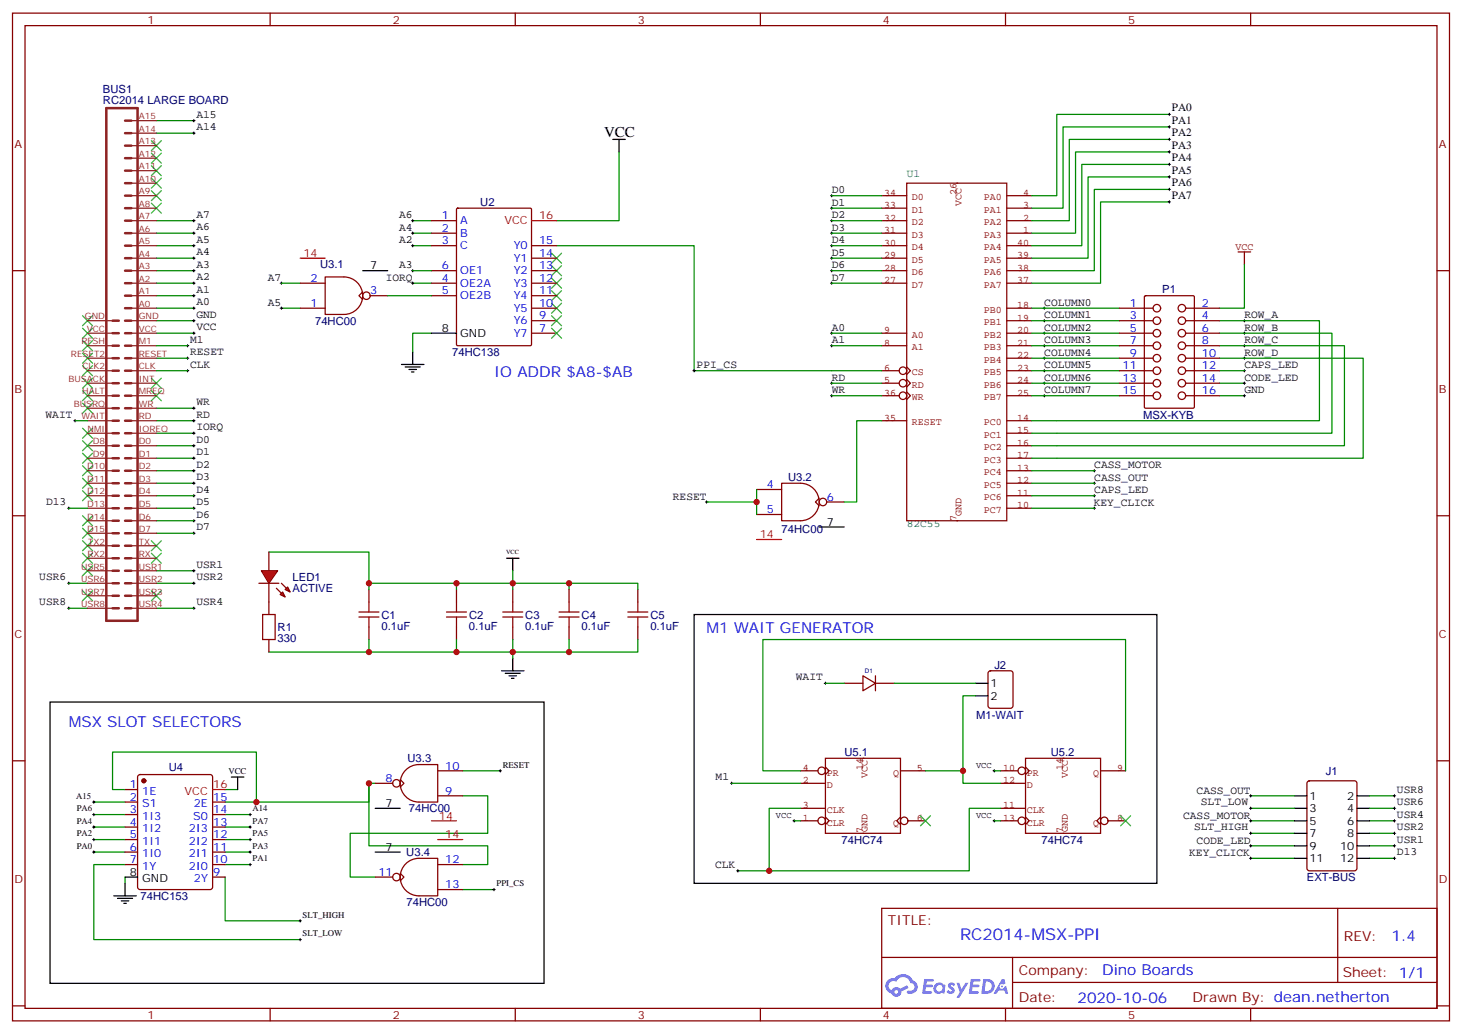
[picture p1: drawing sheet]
<svg xmlns="http://www.w3.org/2000/svg" width="412mm" height="292mm" viewBox="0 0 412 292" stroke-linecap="round" stroke-linejoin="round" font-family="sans-serif">
<g fill="none" stroke="#870000" stroke-width=".35">
<path d="M3.5 3.7h405.4v284.3h-405.4zM7.1 7.2h398.2v277.3h-398.2zM76.2 3.7v3.5M145.3 3.7v3.5M214.5 3.7v3.5M283.6 3.7v3.5M352.8 3.7v3.5M3.5 76.4h3.6M405.3 76.4h3.6M3.5 145.5h3.6M405.3 145.5h3.6M3.5 214.7h3.6"/>
<path d="M405.3 214.7h3.6M248.7 256.3h156.6v28.2h-156.6zM377.3 256.3v20.9M248.7 270.1h156.5M285.6 277.2h119.6M285.6 270.1v14.2M3.5 283.8h3.6M76.2 284.5v3.5M145.3 284.5v3.5M214.5 284.5v3.5M283.6 284.5v3.5M352.8 284.5v3.5"/>
<path d="M405.3 283.8h3.6"/>
</g>
<g fill="#5487ff">
<path d="M267.7 277.5a1.22 1.22 0 0 1 1.7 .2l-.4 .6a.47 .47 0 0 0-.3-.4 .47 .47 0 0 0-.5 .2v.1a1.23 1.23 0 0 1 .8 1.9 1.44 1.44 0 0 1-2-.2l.5-.6 .7 .5a.29 .29 0 0 0 .3-.3 .29 .29 0 0 0-.2-.3 1.04 1.04 0 0 1-.6-1.7z"/>
<path d="M260.7 276.2h2.4l.3 .2-.2 .5-1.8 .1-.1 .8h1.5l.3 .4-.3 .4h-1.6l-.2 1.1h1.7l.2 .3-.2 .3-2.6 .1z"/>
<path d="M273.8 276.2h2.4l.3 .2-.1 .5-1.8 .1-.2 .8h1.6l.3 .4-.4 .4-1.6-.1-.1 1.1 1.7 .1 .2 .3-.2 .3-2.6 .1z"/>
<path d="M282.6 276.2h.7l.3 1.3-.6 .3a.69 .69 0 0 0-1 .3 .69 .69 0 0 0 .4 .9 .69 .69 0 0 0 .9-.6l.5-.2 .6 2.2h-.8l-.2-.9h-1.8l-.5 .9h-.8z"/>
<path d="M269.8 277.3h.8l.6 1.8 1.1-1.8h.9l-2.6 4.2h-.8l.9-1.5z"/>
<path d="M277.4 276.2l-.6 4.2h1.3a2.11 2.11 0 0 0 2.5-2.1 2.11 2.11 0 0 0-2.5-2.1zM278.1 277a1.39 1.39 0 0 1 1.7 1.4 1.39 1.39 0 0 1-1.8 1.2h-.3z"/>
<path d="M263.7 277.8a1.54 1.54 0 0 0-.1 2.2 1.54 1.54 0 0 0 2.2 .1l.6 .3 .3-2.3-.2-.3h-.4a1.49 1.49 0 0 0-2.4 0zM264 278.8a.94 .94 0 0 1 1.8 0 .94 .94 0 0 1-1.8 0z"/>
<path d="M250.4 276.6a2.18 2.18 0 0 0 1.1 3.7 1.44 1.44 0 0 0 1.6 .9 1.44 1.44 0 0 0 1.2-1.4l2-1.1-.5-.7-1.9 1a1.47 1.47 0 0 0-2.4 .4 1.39 1.39 0 0 1-.7-1.9 1.39 1.39 0 0 1 2-.5 2.12 2.12 0 0 1 2.2-1.3 2.12 2.12 0 0 1 1.9 1.7 1.14 1.14 0 0 1 1.1 1.4 1.14 1.14 0 0 1-1.7 .7 .43 .43 0 0 0-.5 .4 .43 .43 0 0 0 .4 .5 1.98 1.98 0 0 0 2.5-1.2 1.98 1.98 0 0 0-1.2-2.6 3.1 3.1 0 0 0-5.3-.6l-.9 .1zM252.3 279.9a.55 .55 0 0 1 1.1 0 .55 .55 0 0 1-1.1 0z"/>
<circle cx="282.6" cy="278.3" r=".26"/>
</g>
<g fill="none" stroke="#3c3" stroke-width=".35">
<path d="M42.7 39.7l2.8 2.8M45.5 39.7l-2.8 2.8M42.7 57.3l2.8 2.8M42.7 53.8l2.8 2.8M42.7 50.3l2.8 2.8M42.7 46.7l2.8 2.9M42.7 43.2l2.8 2.8M45.5 57.3l-2.8 2.8M45.5 53.8l-2.8 2.8M45.5 50.3l-2.8 2.8M45.5 46.7l-2.8 2.9M45.5 43.2l-2.8 2.8"/>
<path d="M155.6 71.4l2.8 2.9M155.6 75l2.8 2.8M155.6 78.5l2.8 2.8M158.4 71.4l-2.8 2.9M158.4 75l-2.8 2.8M158.4 78.5l-2.8 2.8M155.6 82l2.8 2.8M155.6 85.5l2.8 2.9M158.4 82l-2.8 2.8M158.4 85.5l-2.8 2.9M42.7 110.2l2.8 2.9M42.7 106.7l2.8 2.8"/>
<path d="M45.5 110.2l-2.8 2.9M45.5 106.7l-2.8 2.8M42.7 156.1l2.8 2.8M42.7 152.6l2.8 2.8M45.5 156.1l-2.8 2.8M45.5 152.6l-2.8 2.8"/>
</g>
<g fill="none" stroke="#008700" stroke-width=".35">
<path d="M174.6 42.9v19.4h-17.6M44.1 62.3h10.6M44.1 65.8h10.6M44.1 69.3h10.6M44.1 72.8h10.6M44.1 76.4h10.6M44.1 79.9h10.6M116.4 62.3h5.3M116.4 65.8h5.3M116.4 69.3h5.3M116.4 79.9h5.3M157 69.3h38.8v35.3h38.8"/>
<path d="M44.1 83.4h10.6M44.1 87h10.6M44.1 94h10.6M44.1 90.5h10.6M121.7 94h-5.3v5.3M44.1 118.7h10.6M44.1 115.2h10.6M44.1 136.3h10.6M44.1 132.8h10.6M44.1 129.3h10.6M44.1 125.8h10.6M44.1 122.2h10.6"/>
</g>
<g fill="none" stroke="#000" stroke-width=".28">
<path d="M54.3 62.3h.7M54.3 65.8h.7M54.3 69.3h.7M54.3 72.8h.7M54.3 76.4h.7M54.3 79.9h.7M54.7 61.9v.7M54.7 65.4v.7M54.7 69v.7M54.7 72.5v.7M54.7 76v.7M54.7 79.6v.7"/>
<path d="M116.1 79.9h.7M116.4 79.6v.7M54.3 83.4h.7M54.3 87h.7M54.3 94h.7M54.3 90.5h.7M54.7 83.1v.7M54.7 86.6v.7M54.7 90.1v.7M54.7 93.7v.7M54.3 118.7h.7M54.3 115.2h.7"/>
<path d="M54.7 114.8v.7M54.7 118.4v.7M54.3 136.3h.7M54.3 132.8h.7M54.3 129.3h.7M54.3 125.8h.7M54.3 122.2h.7M54.7 121.9v.7M54.7 125.4v.7M54.7 128.9v.7M54.7 132.5v.7M54.7 136v.7"/>
</g>
<path d="M172.9 39.3h3.5M174.6 39.3v3.6M116.4 99.3v3.5M121.7 94h7.1M113.2 102.8h6.4M114.3 103.5h4.2M115.4 104.2h2.1M116.1 105h.7" fill="none" stroke="#000" stroke-width=".35"/>
<g fill="none" stroke="#870000" stroke-width=".35">
<path d="M128.8 58.9l.3-.2h20.5l.3 .2v38.3l-.2 .3h-20.6l-.3-.1zM121.7 62.3h7.1M121.7 65.8h7.1M121.7 69.3h7.1M121.7 79.9h7.1M121.7 76.4h7.1M149.9 69.3h7.1M149.9 79.9h7.1M149.9 76.4h7.1M149.9 72.8h7.1M121.7 83.4h7.1M149.9 83.4h7.1"/>
<path d="M149.9 94h7.1M149.9 90.5h7.1M149.9 87h7.1"/>
</g>
<path d="M149.9 62.3h7.1" fill="none" stroke="#f00" stroke-width=".35"/>
<g fill="none" stroke="#850000" stroke-width=".35">
<path d="M284 65.8h7M284 62.3h7M284 87h7M284 90.5h7M284 94h7M284 97.5h7M284 118.7h7M284 101.1h7M284 104.6h7M284 108.1h7M284 111.7h7M284 139.9h7"/>
<path d="M284 136.3h7M284 132.8h7M284 122.2h7M284 125.8h7M284 129.3h7M284 143.4h7"/>
</g>
<circle cx="269.9" cy="51.7" r=".18" fill="#850000"/>
<g fill="none" stroke="#850000" stroke-width=".35">
<path d="M248.7 58.7h7.1M248.7 55.2h7.1M284 58.7h7M284 55.2h7M248.7 79.9h7.1M248.7 76.4h7.1M248.7 72.8h7.1M248.7 69.3h7.1M248.7 65.8h7.1M248.7 62.3h7.1M284 79.9h7M284 76.4h7"/>
<path d="M284 72.8h7M284 69.3h7M248.7 118.7h7.1M248.7 111.7h4.9M248.7 108.1h4.9M248.7 104.6h4.9M255.8 110.6l1 1.1-1 1M255.8 107.1l1 1-1 1.1M255.8 103.5l1 1.1-1 1.1"/>
<circle cx="254.7" cy="111.7" r="1.06"/>
<circle cx="254.7" cy="108.1" r="1.06"/>
<circle cx="254.7" cy="104.6" r="1.06"/>
</g>
<circle cx="269.9" cy="146.9" r=".18" fill="#850000"/>
<path d="M255.8 51.7h28.2v95.2h-28.2zM349.2 71.1h3.6M351 71.1v3.5M248.7 97.5h7.1M248.7 94h7.1" fill="none" stroke="#850000" stroke-width=".35"/>
<g fill="none" stroke="#000" stroke-width=".28">
<path d="M234.2 55.2h.7M234.2 58.7h.7M234.6 54.9v.7M234.6 58.4v.7M79 79.9h.7M79.4 79.6v.7M116.1 76.4h.7M116.4 76v.7M234.2 62.3h.7M234.2 65.8h.7M234.2 69.3h.7M234.2 72.8h.7"/>
<path d="M234.2 76.4h.7M234.2 79.9h.7M234.6 61.9v.7M234.6 65.4v.7M234.6 69v.7M234.6 72.5v.7M234.6 76v.7M234.6 79.6v.7M79 87h.7M79.4 86.6v.7M234.2 94h.7M234.2 97.5h.7"/>
<path d="M234.6 93.7v.7M234.6 97.2v.7M294.2 94h.7M294.2 97.5h.7M294.2 87h.7M294.2 90.5h.7M294.6 86.6v.7M294.6 90.1v.7M294.6 93.7v.7M294.6 97.2v.7M350.7 94h.7M350.7 97.5h.7"/>
<path d="M350.7 90.5h.7M351 90.1v.7M351 93.7v.7M351 97.2v.7M195.4 104.6h.7M195.8 104.2v.8M234.2 108.1h.7M234.2 111.7h.7M234.6 107.8v.7M234.6 111.3v.7M294.2 108.1h.7M294.2 111.7h.7"/>
<path d="M294.2 101.1h.7M294.2 104.6h.7M294.6 100.7v.7M294.6 104.2v.8M294.6 107.8v.7M294.6 111.3v.7M350.7 101.1h.7M350.7 104.6h.7M351 100.7v.7M351 104.2v.8M54.3 139.9h.7M54.7 139.5v.7"/>
<path d="M308.3 139.9h.7M308.7 139.5v.7M54.3 143.4h.7M54.3 146.9h.7M54.3 150.5h.7M54.7 143.1v.7M54.7 146.6v.7M54.7 150.1v.7M308.3 143.4h.7M308.7 143.1v.7M54.3 161h.7M54.7 160.7v.7"/>
</g>
<g fill="none" stroke="#008500" stroke-width=".35">
<path d="M234.6 55.2h14.1M234.6 58.7h14.1M234.6 62.3h14.1M234.6 65.8h14.1M234.6 69.3h14.1M234.6 72.8h14.1M234.6 76.4h14.1M234.6 79.9h14.1M351 74.6v12.4h-7M234.6 94h14.1M234.6 97.5h14.1M294.6 94h21.1"/>
<path d="M294.6 97.5h21.1M294.6 87h21.1M294.6 90.5h21.1M234.6 104.6h14.1M234.6 108.1h14.1M234.6 111.7h14.1M294.6 104.6h21.1M294.6 108.1h21.1M294.6 111.7h21.1M294.6 101.1h21.1"/>
</g>
<g fill="none" stroke="#008700" stroke-width=".35">
<path d="M329.8 32.3h-31.7v22.9h-7.1M329.8 35.8h-29.9v22.9h-8.9M329.8 39.3h-28.2v23h-10.6M329.8 42.9h-26.4v22.9h-12.4M329.8 46.4h-24.6v22.9h-14.2M329.8 49.9h-22.9v22.9h-15.9M329.8 53.4h-21.1v23h-17.7M329.8 57h-19.4v22.9h-19.4M79.4 79.9h5.3M79.4 87h5.3M291 87h3.6M291 97.5h3.6"/>
<path d="M291 94h3.6M291 90.5h3.6M344 90.5h28.2v28.2h-74.1M344 94h31.7v28.2h-77.6M344 97.5h35.2v28.3h-81.1M291 104.6h3.6M291 111.7h3.6M291 108.1h3.6M291 101.1h3.6M344 111.7h7M344 101.1h40.5v28.2h-86.4M344 104.6h7"/>
<path d="M344 108.1h7M44.1 139.9h10.6M291 139.9h17.7M44.1 143.4h10.6M44.1 146.9h10.6M44.1 150.5h10.6M75.8 155.8h28.3v8.8h56.4v1.7M44.1 161h10.6"/>
</g>
<g fill="none" stroke="#3c3" stroke-width=".35">
<path d="M23.3 92.6l2.8 2.8M23.3 96.1l2.8 2.9M23.3 99.7l2.8 2.8M26.1 92.6l-2.8 2.8M26.1 96.1l-2.8 2.9M26.1 99.7l-2.8 2.8M155.6 92.6l2.8 2.8M158.4 92.6l-2.8 2.8M23.3 103.2l2.8 2.8M23.3 106.7l2.8 2.8M23.3 110.2l2.8 2.9M23.3 113.8l2.8 2.8"/>
<path d="M26.1 103.2l-2.8 2.8M26.1 106.7l-2.8 2.8M26.1 110.2l-2.8 2.9M26.1 113.8l-2.8 2.8M23.3 120.8l2.8 2.8M26.1 120.8l-2.8 2.8M23.3 152.6l2.8 2.8M23.3 156.1l2.8 2.8M23.3 159.6l2.8 2.9M26.1 152.6l-2.8 2.8M26.1 156.1l-2.8 2.8M26.1 159.6l-2.8 2.9"/>
<path d="M23.3 166.7l2.8 2.8M26.1 166.7l-2.8 2.8"/>
</g>
<path d="M142.9 157.5h3.5M144.6 157.5v3.5M141.5 189.3h6.3M142.5 190h4.3M143.6 190.7h2.1M144.3 191.4h.7M144.6 185.7v3.6" fill="none" stroke="#000" stroke-width=".35"/>
<g fill="#f00" stroke="#870000" stroke-width=".35">
<path d="M73.7 161h4.6l-2.5 3.6z"/>
<path d="M73 164.6h5.7z"/>
</g>
<g fill="#870000" stroke="#870000" stroke-width=".35">
<path d="M79.4 164.6l1.4 1.4z"/>
<path d="M78 166l1.4 1.4z"/>
</g>
<g fill="#f00" stroke="#870000" stroke-width=".35">
<path d="M80.4 166.3l.7-.7 .7 1.4z"/>
<path d="M79.7 167l.7 1.5-1.4-.8z"/>
</g>
<path d="M322.8 83.6l.3-.2h13.4l.4 .2v31.2l-.2 .3-13.6 .1-.3-.2zM75.8 155.8v5.2M75.8 164.6v8.8M104.1 166.3v3.6M104.1 176.9v3.5M128.8 166.3v3.6M128.8 176.9v3.5M75.8 180.4v3.6" fill="none" stroke="#870000" stroke-width=".35"/>
<path d="M74.1 173.4h3.5v7h-3.5zM101.2 174.1h5.7M101.2 172.7h5.7M104.1 169.9v2.8M104.1 174.1v2.8M125.9 174.1h5.7M125.9 172.7h5.7M128.8 169.9v2.8M128.8 174.1v2.8" fill="none" stroke="#a10000" stroke-width=".35"/>
<path d="M104.1 164.6v1.7M128.8 164.6v1.7M104.1 180.4v3.6h-28.3M104.1 184h40.5v1.7M128.8 180.4v3.6" fill="none" stroke="#008700" stroke-width=".35"/>
<g fill="#fff" stroke="#870000" stroke-width=".35">
<circle cx="326.3" cy="90.5" r="1.06"/>
<circle cx="333.4" cy="94" r="1.06"/>
<circle cx="326.3" cy="94" r="1.06"/>
<circle cx="333.4" cy="90.5" r="1.06"/>
<circle cx="326.3" cy="87" r="1.06"/>
<circle cx="333.4" cy="87" r="1.06"/>
<circle cx="326.3" cy="97.5" r="1.06"/>
<circle cx="333.4" cy="101.1" r="1.06"/>
<circle cx="326.3" cy="101.1" r="1.06"/>
<circle cx="333.4" cy="97.5" r="1.06"/>
<circle cx="326.3" cy="104.6" r="1.06"/>
<circle cx="333.4" cy="108.1" r="1.06"/>
<circle cx="326.3" cy="108.1" r="1.06"/>
<circle cx="333.4" cy="104.6" r="1.06"/>
<circle cx="333.4" cy="111.7" r="1.06"/>
<circle cx="326.3" cy="111.7" r="1.06"/>
</g>
<g fill="none" stroke="#870000" stroke-width=".35">
<path d="M84.7 79.9h7M91.7 78.1h5.3a5.3 5.3 0 0 1 5.3 5.3 5.3 5.3 0 0 1-5.3 5.3h-5.3zM84.7 87h7M102.3 82.4l-1.1 1 1.1 1.1M104.4 83.4h5M315.7 90.5h9.6M315.7 94h9.6M315.7 87h9.6M315.7 97.5h9.6M334.4 90.5h9.6M334.4 94h9.6M334.4 87h9.6"/>
<path d="M334.4 97.5h9.6M315.7 101.1h9.6M315.7 104.6h9.6M315.7 108.1h9.6M315.7 111.7h9.6M334.4 101.1h9.6M334.4 104.6h9.6M334.4 108.1h9.6M334.4 111.7h9.6M213.4 138.1h7.1M220.5 136.3h5.3a5.3 5.3 0 0 1 5.3 5.3 5.3 5.3 0 0 1-5.3 5.3h-5.3zM213.4 145.2h7.1"/>
<path d="M231.1 140.6l-1.1 1 1.1 1.1M233.2 141.6h4.9M144.6 166.3v3.6M144.6 176.9v3.5M160.5 166.3v3.6M160.5 176.9v3.5M39 218.8l.5-.3h19.8l.6 .5 .1 31.3-.5 .6-20 .1-.6-.5-.1-31.2zM112.9 220l1 1-1 1.1M114.4 217.3a5.3 5.3 0 0 1 3.8-1.6h5.3v10.6h-5.3a5.3 5.3 0 0 1-4.9-3.3 5.3 5.3 0 0 1 1.1-5.7zM123.5 217.5h7M35.3 222.8h3.5M35.3 226.3h3.5"/>
<path d="M35.3 229.8h3.5M35.3 233.4h3.5M35.3 236.9h3.5M60 226.3h3.5M60 229.8h3.5M60 233.4h3.5M60 236.9h3.5M105.8 221h5M123.5 224.5h7M368.9 220.5l.5-.2h12.7l.6 .4 .1 24.3-.5 .7h-12.9l-.7-.5v-24.2zM35.3 240.4h3.5M35.3 243.9h3.5"/>
<path d="M60 240.4h3.5M60 243.9h3.5M60 247.5h3.5M105.8 247.5h5M112.9 246.4l1 1.1-1 1M114.4 243.7a5.3 5.3 0 0 1 3.8-1.5h5.3v10.6h-5.3a5.3 5.3 0 0 1-4.9-3.3 5.3 5.3 0 0 1 1.1-5.8zM123.5 243.9h7M123.5 251h7"/>
<circle cx="103.4" cy="83.4" r="1.06"/>
<circle cx="232.1" cy="141.6" r="1.06"/>
<circle cx="111.8" cy="221" r="1.06"/>
<circle cx="111.8" cy="247.5" r="1.06"/>
</g>
<path d="M84.7 72.8h7M213.4 152.2h7.1M60 222.8h3.5M121.7 231.6h7.1M123.5 236.9h7" fill="none" stroke="#f00" stroke-width=".35"/>
<g fill="none" stroke="#000" stroke-width=".35">
<path d="M102.3 76.4h7.1M231.1 148.7h7M14.1 198.1h139.4v79.4h-139.4zM65.3 219.3h3.5M67 219.3v3.5M105.8 228.1h7.1M365.1 228.1h3.6M365.1 224.5h3.6M365.1 231.6h3.6M365.1 235.1h3.6M365.1 238.7h3.6M382.8 228.1h3.5"/>
<path d="M382.8 224.5h3.5M382.8 231.6h3.5M382.8 235.1h3.5M382.8 238.7h3.5M32.1 252.8h6.4M33.2 253.5h4.2M34.2 254.2h2.1M34.9 254.9h.7M35.3 249.2v3.6M35.3 247.5h3.5M105.8 240.4h7.1M365.1 242.2h3.6"/>
<path d="M382.8 242.2h3.5"/>
</g>
<g fill="none" stroke="#008700" stroke-width=".35">
<path d="M44.1 37.6h10.6M44.1 34h10.6M116.4 76.4h5.3M109.4 83.4h12.3M44.1 101.1h8.8M248.7 118.7h-7v22.9h-3.6M291 118.7h7.1M213.4 138.1v7.1M291 122.2h7.1M291 125.8h7.1M291 129.3h7.1M291 132.8h17.7"/>
<path d="M291 136.3h17.7M19.4 143.4h5.3M199.3 141.6h14.1M291 143.4h17.7M19.4 164.6h5.3M19.4 171.6h5.3M44.1 164.6h10.6M44.1 171.6h10.6M144.6 180.4v3.6h15.9v-3.6M130.5 217.5h10.6M26.5 229.8h8.8M26.5 226.3h8.8"/>
<path d="M26.5 236.9h8.8M26.5 233.4h8.8M35.3 222.8h-3.6v-10.6h40.6v14.1h-8.8M63.5 229.8h7.1M63.5 236.9h7.1M63.5 233.4h7.1M63.5 222.8h3.5M104.1 221v5.3h-31.8M105.8 221h-1.7v17.7h33.5v5.2h-7.1M130.5 224.5h7.1v10.6h-38.8v12.4h7M352.8 231.6h12.3M352.8 235.1h12.3"/>
<path d="M352.8 238.7h12.3M352.8 224.5h12.3M352.8 228.1h12.3M386.3 231.6h7M386.3 235.1h7M386.3 238.7h7M386.3 224.5h7M386.3 228.1h7M26.5 240.4h8.8M35.3 243.9h-8.8v21.2h58.2M35.3 247.5v1.7M63.5 247.5v12.3h21.2"/>
<path d="M63.5 243.9h7.1M63.5 240.4h7.1M130.5 251h8.8M352.8 242.2h12.3M386.3 242.2h7"/>
</g>
<g fill="none" stroke="#3c3" stroke-width=".35">
<path d="M23.3 89.1l2.8 2.8M26.1 89.1l-2.8 2.8M155.6 89.1l2.8 2.8M158.4 89.1l-2.8 2.8M23.3 127.9l2.8 2.8M23.3 131.4l2.8 2.8M23.3 134.9l2.8 2.9M23.3 138.5l2.8 2.8M23.3 124.4l2.8 2.8M26.1 127.9l-2.8 2.8M26.1 131.4l-2.8 2.8M26.1 134.9l-2.8 2.9"/>
<path d="M26.1 138.5l-2.8 2.8M26.1 124.4l-2.8 2.8M23.3 145.5l2.8 2.8M23.3 149l2.8 2.9M26.1 145.5l-2.8 2.8M26.1 149l-2.8 2.9M42.7 166.7l2.8 2.8M45.5 166.7l-2.8 2.8"/>
</g>
<g fill="none" stroke="#000" stroke-width=".28">
<path d="M54.3 37.6h.7M54.3 34h.7M54.7 33.7v.7M54.7 37.2v.7M329.5 32.3h.7M329.5 35.8h.7M329.5 39.3h.7M329.8 31.9v.7M329.8 35.5v.7M329.8 39v.7M329.5 42.9h.7M329.5 46.4h.7"/>
<path d="M329.5 49.9h.7M329.5 53.4h.7M329.5 57h.7M329.8 42.5v.7M329.8 46v.7M329.8 49.6v.7M329.8 53.1v.7M329.8 56.6v.7M116.1 62.3h.7M116.1 65.8h.7M116.1 69.3h.7M116.4 61.9v.7"/>
<path d="M116.4 65.4v.7M116.4 69v.7M52.6 101.1h.7M52.9 100.7v.7M350.7 108.1h.7M350.7 111.7h.7M351 107.8v.7M351 111.3v.7M308.3 132.8h.7M308.3 136.3h.7M308.7 132.5v.7M308.7 136v.7"/>
<path d="M19 143.4h.8M19.4 143.1v.7M199 141.6h.7M199.3 141.3v.7M19 164.6h.8M19 171.6h.8M19.4 164.2v.7M19.4 171.3v.7M54.3 164.6h.7M54.3 171.6h.7M54.7 164.2v.7M54.7 171.3v.7"/>
<path d="M140.8 217.5h.7M141.1 217.1v.7M26.1 226.3h.7M26.1 229.8h.7M26.1 233.4h.7M26.1 236.9h.7M26.5 226v.7M26.5 229.5v.7M26.5 233v.7M26.5 236.5v.7M70.2 229.8h.7M70.2 233.4h.7"/>
<path d="M70.2 236.9h.7M70.6 229.5v.7M70.6 233v.7M70.6 236.5v.7M352.4 224.5h.7M352.4 228.1h.7M352.4 231.6h.7M352.4 235.1h.7M352.4 238.7h.7M352.8 224.2v.7M352.8 227.7v.7M352.8 231.2v.8"/>
<path d="M352.8 234.8v.7M352.8 238.3v.7M393 224.5h.7M393 228.1h.7M393 231.6h.7M393 235.1h.7M393 238.7h.7M393.3 224.2v.7M393.3 227.7v.7M393.3 231.2v.8M393.3 234.8v.7M393.3 238.3v.7"/>
<path d="M26.1 240.4h.7M26.5 240.1v.7M70.2 240.4h.7M70.2 243.9h.7M70.6 240.1v.7M70.6 243.6v.7M84.3 259.8h.7M84.7 259.5v.7M139 251h.7M139.3 250.6v.8M352.4 242.2h.7M352.8 241.8v.7"/>
<path d="M393 242.2h.7M393.3 241.8v.7M84.3 265.1h.7M84.7 264.8v.7"/>
</g>
<path d="M141.8 174.1h5.7M141.8 172.7h5.7M144.6 169.9v2.8M144.6 174.1v2.8M157.7 174.1h5.6M157.7 172.7h5.6M160.5 169.9v2.8M160.5 174.1v2.8" fill="none" stroke="#a10000" stroke-width=".35"/>
<circle cx="40.6" cy="220.3" r=".53" fill="#870000" stroke="#870000" stroke-width=".35"/>
<g fill="none" stroke="#8c2424" stroke-width=".71">
<path d="M30 30.5h8.8v144.7h-8.8zM35.3 37.6h1.7M35.3 34h1.7M35.3 41.1h1.7M35.3 48.2h1.7M35.3 44.6h1.7M35.3 51.7h1.7M35.3 55.2h1.7M35.3 58.7h1.7M35.3 62.3h1.7M35.3 65.8h1.7M35.3 76.4h1.7"/>
<path d="M35.3 72.8h1.7M35.3 69.3h1.7M35.3 79.9h1.7M31.7 90.5h1.8M31.7 94h1.8M31.7 97.5h1.8M35.3 83.4h1.7M35.3 87h1.7M35.3 90.5h1.7M35.3 94h1.7M35.3 97.5h1.7M31.7 101.1h1.8"/>
<path d="M31.7 111.7h1.8M31.7 108.1h1.8M31.7 104.6h1.8M31.7 118.7h1.8M31.7 115.2h1.8M35.3 101.1h1.7M35.3 111.7h1.7M35.3 108.1h1.7M35.3 104.6h1.7M35.3 118.7h1.7M35.3 115.2h1.7M31.7 122.2h1.8"/>
<path d="M31.7 125.8h1.8M31.7 129.3h1.8M31.7 132.8h1.8M31.7 136.3h1.8M31.7 139.9h1.8M35.3 122.2h1.7M35.3 125.8h1.7M35.3 129.3h1.7M35.3 132.8h1.7M35.3 136.3h1.7M35.3 139.9h1.7M31.7 146.9h1.8"/>
<path d="M31.7 143.4h1.8M31.7 154h1.8M31.7 150.5h1.8M31.7 157.5h1.8M35.3 146.9h1.7M35.3 143.4h1.7M35.3 154h1.7M35.3 150.5h1.7M35.3 157.5h1.7M31.7 161h1.8M31.7 164.6h1.8M31.7 168.1h1.8"/>
<path d="M31.7 171.6h1.8M35.3 161h1.7M35.3 164.6h1.7M35.3 168.1h1.7M35.3 171.6h1.7"/>
</g>
<g fill="none" stroke="#8c2424" stroke-width=".35">
<path d="M37 34h7.1M37 37.6h7.1M37 41.1h7.1M37 44.6h7.1M37 48.2h7.1M37 51.7h7.1M37 55.2h7.1M37 58.7h7.1M37 62.3h7.1M37 65.8h7.1M37 69.3h7.1M37 72.8h7.1"/>
<path d="M37 76.4h7.1M37 79.9h7.1M24.7 90.5h7M24.7 94h7M24.7 97.5h7M37 83.4h7.1M37 87h7.1M37 90.5h7.1M37 94h7.1M37 97.5h7.1M24.7 101.1h7M24.7 104.6h7"/>
<path d="M24.7 108.1h7M24.7 111.7h7M24.7 115.2h7M24.7 118.7h7M37 101.1h7.1M37 104.6h7.1M37 108.1h7.1M37 111.7h7.1M37 115.2h7.1M37 118.7h7.1M24.7 122.2h7M24.7 125.8h7"/>
<path d="M24.7 129.3h7M24.7 132.8h7M24.7 136.3h7M24.7 139.9h7M37 122.2h7.1M37 125.8h7.1M37 129.3h7.1M37 132.8h7.1M37 136.3h7.1M37 139.9h7.1M24.7 143.4h7M24.7 146.9h7"/>
<path d="M24.7 150.5h7M24.7 154h7M24.7 157.5h7M37 143.4h7.1M37 146.9h7.1M37 150.5h7.1M37 154h7.1M37 157.5h7.1M24.7 161h7M24.7 164.6h7M24.7 168.1h7M24.7 171.6h7"/>
<path d="M37 161h7.1M37 164.6h7.1M37 168.1h7.1M37 171.6h7.1"/>
</g>
<circle cx="243.4" cy="235.1" r=".18" fill="#850000"/>
<g fill="none" stroke="#850000" stroke-width=".35">
<path d="M225.8 217.5h4.9M232.8 214h21.2v21.1h-21.2zM232.8 216.4l1.1 1.1-1.1 1M254 217.5h7.1M225.8 231.6h4.9M225.8 221h7M225.8 228.1h7M232.8 230.5l1.1 1.1-1.1 1.1M254 230.5l-1.1 1.1 1.1 1.1M256.1 231.6h5"/>
<circle cx="231.8" cy="217.5" r="1.06"/>
<circle cx="231.8" cy="231.6" r="1.06"/>
<circle cx="255.1" cy="231.6" r="1.06"/>
</g>
<g fill="#850000">
<circle cx="243.4" cy="214" r=".18"/>
<circle cx="299.9" cy="235.1" r=".18"/>
</g>
<g fill="none" stroke="#850000" stroke-width=".35">
<path d="M282.2 217.5h5M289.3 214h21.1v21.1h-21.1zM289.3 216.4l1 1.1-1 1M310.4 217.5h7.1M282.2 228.1h7.1M282.2 221h7.1M282.2 231.6h5M289.3 230.5l1 1.1-1 1.1M310.4 230.5l-1 1.1 1 1.1M312.6 231.6h4.9"/>
<circle cx="288.2" cy="217.5" r="1.06"/>
<circle cx="288.2" cy="231.6" r="1.06"/>
<circle cx="311.5" cy="231.6" r="1.06"/>
</g>
<circle cx="299.9" cy="214" r=".18" fill="#850000"/>
<g fill="none" stroke="#008700" stroke-width=".35">
<path d="M44.1 97.5h8.8M21.2 118.7h3.5M44.1 104.6h8.8M144.6 161v5.3M160.5 164.6h19.4v1.7M179.9 180.4v3.6h-19.4M232.8 192.8h5.3M252.2 192.8h23M275.2 196.3h-3.6v21.2M225.8 217.5h-10.6v-37.1h102.3v37.1M261.1 217.5h10.5v3.5h10.6M280.5 217.5h1.7"/>
<path d="M206.4 221h19.4M224 231.6h1.8M225.8 228.1h-8.8v17.6h56.4v-17.6h8.8M280.5 231.6h1.7M208.1 245.7h8.9"/>
</g>
<g fill="none" stroke="#000" stroke-width=".28">
<path d="M52.6 97.5h.7M52.9 97.2v.7M20.8 118.7h.7M21.2 118.4v.7M52.6 104.6h.7M52.9 104.2v.8M232.5 192.8h.7M232.8 192.4v.7M280.1 217.5h.7M280.5 217.1v.7M206 221h.7M206.4 220.7v.7"/>
<path d="M223.7 231.6h.7M224 231.2v.8M280.1 231.6h.7M280.5 231.2v.8M207.8 245.7h.7M208.1 245.4v.7"/>
</g>
<path d="M179.9 166.3v3.6M179.9 176.9v3.5M238.1 192.8h5.3M243.4 190.7l3.5 2.1-3.5 2.1zM246.9 192.8h5.3M246.9 190.7v4.2M278.9 189.5l.5-.2h5.6l.7 .4 .1 9.4-.5 .7h-5.9l-.7-.4v-9.4z" fill="none" stroke="#870000" stroke-width=".35"/>
<path d="M259.6 230.2l2.9 2.8M262.5 230.2l-2.9 2.8M316.1 230.2l2.8 2.8M318.9 230.2l-2.8 2.8" fill="none" stroke="#3c3" stroke-width=".35"/>
<path d="M195.8 173.4h130.5v75.8h-130.5zM275.2 192.8h3.5M275.2 196.3h3.5" fill="none" stroke="#000" stroke-width=".35"/>
<path d="M177.1 174.1h5.6M177.1 172.7h5.6M179.9 169.9v2.8M179.9 174.1v2.8" fill="none" stroke="#a10000" stroke-width=".35"/>
<g fill="#c00">
<circle cx="104.1" cy="184" r=".88"/>
<circle cx="128.8" cy="184" r=".88"/>
<circle cx="128.8" cy="164.6" r=".88"/>
<circle cx="104.1" cy="164.6" r=".88"/>
<circle cx="213.4" cy="141.6" r=".88"/>
<circle cx="144.6" cy="184" r=".88"/>
<circle cx="72.3" cy="226.3" r=".88"/>
<circle cx="104.1" cy="221" r=".88"/>
<circle cx="217" cy="245.7" r=".88"/>
<circle cx="271.6" cy="217.5" r=".88"/>
<circle cx="160.5" cy="164.6" r=".88"/>
<circle cx="160.5" cy="184" r=".88"/>
<circle cx="144.6" cy="164.6" r=".88"/>
</g>
<text font-size="4.6" fill="#00f" x="270.8" y="265.3">RC2014-MSX-PPI</text>
<text font-size="4.2" x="170.4" y="38.6">VCC</text>
<g font-size="4.2" fill="#00f">
<text x="139.3" y="106.4">IO ADDR $A8-$AB</text>
<text x="199.3" y="178.7">M1 WAIT GENERATOR</text>
<text x="19.4" y="205.1">MSX SLOT SELECTORS</text>
<text x="392.5" y="265.6">1.4</text>
<text x="310.9" y="275.1">Dino Boards</text>
<text x="304" y="282.9">2020-10-06</text>
</g>
<g font-size="3.9" fill="#800">
<text x="250.5" y="260.9">TITLE:</text>
<text x="379.1" y="265.6">REV:</text>
<text x="287.4" y="275.1">Company:</text>
<text x="378.7" y="275.7">Sheet: 1/1</text>
<text x="287.4" y="282.8">Date:</text>
<text x="336.4" y="282.8">Drawn By: dean.netherton</text>
</g>
<g font-size="3.2" fill="#800">
<text x="41.6" y="6.7">1</text>
<text x="110.8" y="6.7">2</text>
<text x="179.9" y="6.7">3</text>
<text x="249.1" y="6.7">4</text>
<text x="318.2" y="6.7">5</text>
<text x="4.1" y="41.8">A</text>
<text x="405.9" y="41.8">A</text>
<text x="4.1" y="110.9">B</text>
<text x="405.9" y="110.9">B</text>
<text x="4.1" y="180.1">C</text>
<text x="405.9" y="180.1">C</text>
<text x="4.1" y="249.2">D</text>
<text x="405.9" y="249.2">D</text>
<text x="41.6" y="287.5">1</text>
<text x="110.8" y="287.5">2</text>
<text x="179.9" y="287.5">3</text>
<text x="249.1" y="287.5">4</text>
<text x="318.2" y="287.5">5</text>
</g>
<g font-size="3.2" fill="#000080">
<text x="29" y="29.5">RC2014 LARGE BOARD</text>
<text x="29" y="26.3">BUS1</text>
<text x="135.5" y="58.2">U2</text>
<text x="90.3" y="75.7">U3.1</text>
<text x="327.8" y="82.8">P1</text>
<text x="88.9" y="91.6">74HC00</text>
<text x="127.6" y="100.4">74HC138</text>
<text x="322.4" y="118.1">MSX-KYB</text>
<text x="222.3" y="135.8">U3.2</text>
<text x="220.5" y="150.5">74HC00</text>
<text x="82.5" y="167.1">ACTIVE</text>
<text x="82.5" y="164">LED1</text>
<text x="78.3" y="178.1">R1</text>
<text x="107.6" y="177.7">0.1uF</text>
<text x="107.6" y="174.6">C1</text>
<text x="132.3" y="177.7">0.1uF</text>
<text x="132.3" y="174.6">C2</text>
<text x="148.2" y="177.7">0.1uF</text>
<text x="148.2" y="174.6">C3</text>
<text x="164" y="177.7">0.1uF</text>
<text x="164" y="174.6">C4</text>
<text x="183.4" y="177.7">0.1uF</text>
<text x="183.4" y="174.6">C5</text>
<text x="78.3" y="181.2">330</text>
<text x="280.5" y="188.6">J2</text>
<text x="275.3" y="202.7">M1-WAIT</text>
<text x="115" y="215.1">U3.3</text>
<text x="238.2" y="213.3">U5.1</text>
<text x="296.4" y="213.3">U5.2</text>
<text x="47.6" y="217.5">U4</text>
<text x="374" y="218.7">J1</text>
<text x="115.3" y="229.2">74HC00</text>
<text x="237.4" y="238">74HC74</text>
<text x="293.8" y="238">74HC74</text>
<text x="114.6" y="241.6">U3.4</text>
<text x="368.7" y="248.7">EXT-BUS</text>
<text x="39.7" y="253.9">74HC153</text>
<text x="114.7" y="255.7">74HC00</text>
</g>
<g font-size="3.2">
<text x="55.4" y="33.2">A15</text>
<text x="330.6" y="31.4">PA0</text>
<text x="330.6" y="34.9">PA1</text>
<text x="55.4" y="36.7">A14</text>
<text x="330.6" y="38.5">PA2</text>
<text x="330.6" y="42">PA3</text>
<text x="330.6" y="45.5">PA4</text>
<text x="330.6" y="49">PA5</text>
<text x="330.6" y="52.6">PA6</text>
<text x="234.6" y="54.6">D0</text>
<text x="234.6" y="58.1">D1</text>
<text x="330.6" y="56.1">PA7</text>
<text x="55.4" y="61.4">A7</text>
<text x="55.4" y="64.9">A6</text>
<text x="112.6" y="61.6">A6</text>
<text x="112.6" y="65.2">A4</text>
<text x="234.6" y="61.6">D2</text>
<text x="234.6" y="65.2">D3</text>
<text x="55.4" y="68.4">A5</text>
<text x="55.4" y="72">A4</text>
<text x="112.6" y="68.7">A2</text>
<text x="234.6" y="68.7">D4</text>
<text x="55.4" y="75.5">A3</text>
<text x="104.4" y="76">7</text>
<text x="112.6" y="75.7">A3</text>
<text x="234.6" y="72.2">D5</text>
<text x="234.6" y="75.7">D6</text>
<text x="55.4" y="79">A2</text>
<text x="55.4" y="82.6">A1</text>
<text x="75.6" y="79.3">A7</text>
<text x="108.8" y="79.3">IORQ</text>
<text x="234.6" y="79.3">D7</text>
<text x="55.4" y="86.1">A0</text>
<text x="55.4" y="89.6">GND</text>
<text x="75.6" y="86.3">A5</text>
<text x="294.6" y="86.3">COLUMN0</text>
<text x="294.6" y="89.9">COLUMN1</text>
<text x="351" y="89.9">ROW_A</text>
<text x="55.4" y="93.1">VCC</text>
<text x="124.6" y="93.7">8</text>
<text x="129.8" y="95.1">GND</text>
<text x="234.6" y="93.4">A0</text>
<text x="294.6" y="93.4">COLUMN2</text>
<text x="351" y="93.4">ROW_B</text>
<text x="53.6" y="100.2">RESET</text>
<text x="53.6" y="96.7">M1</text>
<text x="234.6" y="96.9">A1</text>
<text x="294.6" y="96.9">COLUMN3</text>
<text x="294.6" y="100.4">COLUMN4</text>
<text x="351" y="96.9">ROW_C</text>
<text x="351" y="100.4">ROW_D</text>
<text x="53.6" y="103.7">CLK</text>
<text x="196.5" y="103.7">PPI_CS</text>
<text x="234.6" y="107.5">RD</text>
<text x="294.6" y="104">COLUMN5</text>
<text x="294.6" y="107.5">COLUMN6</text>
<text x="351" y="104">CAPS_LED</text>
<text x="351" y="107.5">CODE_LED</text>
<text x="234.6" y="111">WR</text>
<text x="294.6" y="111">COLUMN7</text>
<text x="351" y="111">GND</text>
<text x="12.8" y="117.8">WAIT</text>
<text x="55.4" y="117.8">RD</text>
<text x="55.4" y="114.3">WR</text>
<text x="55.4" y="124.9">D0</text>
<text x="55.4" y="121.4">IORQ</text>
<text x="55.4" y="131.9">D2</text>
<text x="55.4" y="128.4">D1</text>
<text x="55.4" y="135.5">D3</text>
<text x="308.7" y="132.2">CASS_MOTOR</text>
<text x="308.7" y="135.7">CASS_OUT</text>
<text x="13" y="142.5">D13</text>
<text x="55.4" y="139">D4</text>
<text x="55.4" y="142.5">D5</text>
<text x="189.8" y="141">RESET</text>
<text x="308.5" y="142.8">KEY_CLICK</text>
<text x="308.7" y="139.2">CAPS_LED</text>
<text x="55.4" y="146">D6</text>
<text x="55.4" y="149.6">D7</text>
<text x="233.2" y="148.3">7</text>
<text x="55.4" y="160.2">USR1</text>
<text x="11.1" y="163.7">USR6</text>
<text x="55.4" y="163.7">USR2</text>
<text x="11.1" y="170.7">USR8</text>
<text x="55.4" y="170.7">USR4</text>
<text x="224.5" y="191.9">WAIT</text>
<text x="279.4" y="193.9">1</text>
<text x="279.4" y="197.4">2</text>
<text x="201.9" y="220.1">M1</text>
<text x="108.8" y="227.7">7</text>
<text x="337.5" y="223.9">CASS_OUT</text>
<text x="338.7" y="227.2">SLT_LOW</text>
<text x="369.4" y="225.6">1</text>
<text x="380" y="225.6">2</text>
<text x="394.1" y="223.7">USR8</text>
<text x="394.1" y="227.2">USR6</text>
<text x="333.7" y="231">CASS_MOTOR</text>
<text x="369.4" y="229.1">3</text>
<text x="369.4" y="232.7">5</text>
<text x="380" y="229.1">4</text>
<text x="380" y="232.7">6</text>
<text x="394.1" y="230.7">USR4</text>
<text x="336.8" y="234.2">SLT_HIGH</text>
<text x="337.5" y="238">CODE_LED</text>
<text x="369.4" y="236.2">7</text>
<text x="369.4" y="239.7">9</text>
<text x="378" y="239.7">10</text>
<text x="380" y="236.2">8</text>
<text x="394.1" y="234.2">USR2</text>
<text x="394.1" y="237.8">USR1</text>
<text x="108.8" y="240.1">7</text>
<text x="201.7" y="244.8">CLK</text>
<text x="335.5" y="241.5">KEY_CLICK</text>
<text x="369.4" y="243.2">11</text>
<text x="378" y="243.2">12</text>
<text x="394.1" y="241.3">D13</text>
<text x="36.6" y="247.1">8</text>
<text x="40.1" y="248.9">GND</text>
</g>
<g font-size="3.2" fill="#008484">
<text x="255.8" y="49.9">U1</text>
<text x="255.8" y="148.7">82C55</text>
</g>
<g font-size="3.2" fill="#00f">
<text x="124.6" y="61.9">1</text>
<text x="124.6" y="65.4">2</text>
<text x="129.8" y="63.3">A</text>
<text x="124.6" y="69">3</text>
<text x="129.8" y="66.9">B</text>
<text x="129.8" y="70.4">C</text>
<text x="144.9" y="70.4">Y0</text>
<text x="152" y="69">15</text>
<text x="124.6" y="76">6</text>
<text x="129.8" y="77.4">OE1</text>
<text x="144.9" y="77.4">Y2</text>
<text x="144.9" y="73.9">Y1</text>
<text x="152" y="76">13</text>
<text x="152" y="72.5">14</text>
<text x="87.6" y="79.6">2</text>
<text x="104.4" y="83.1">3</text>
<text x="124.6" y="79.6">4</text>
<text x="124.6" y="83.1">5</text>
<text x="129.8" y="81">OE2A</text>
<text x="144.9" y="81">Y3</text>
<text x="152" y="83.1">11</text>
<text x="152" y="79.6">12</text>
<text x="87.6" y="86.6">1</text>
<text x="129.8" y="84.5">OE2B</text>
<text x="144.9" y="88">Y5</text>
<text x="144.9" y="84.5">Y4</text>
<text x="152" y="86.6">10</text>
<text x="318.7" y="86.6">1</text>
<text x="339" y="86.6">2</text>
<text x="144.9" y="95.1">Y7</text>
<text x="144.9" y="91.5">Y6</text>
<text x="152" y="93.7">7</text>
<text x="152" y="90.1">9</text>
<text x="318.7" y="90.1">3</text>
<text x="318.7" y="93.7">5</text>
<text x="339" y="93.7">6</text>
<text x="339" y="90.1">4</text>
<text x="318.7" y="97.2">7</text>
<text x="318.7" y="100.7">9</text>
<text x="339" y="100.7">10</text>
<text x="339" y="97.2">8</text>
<text x="316.6" y="104.2">11</text>
<text x="316.6" y="107.8">13</text>
<text x="339" y="107.8">14</text>
<text x="339" y="104.2">12</text>
<text x="316.6" y="111.3">15</text>
<text x="339" y="111.3">16</text>
<text x="216.4" y="137.8">4</text>
<text x="233.2" y="141.3">6</text>
<text x="216.4" y="144.8">5</text>
<text x="108.8" y="220.7">8</text>
<text x="125.6" y="217.1">10</text>
<text x="36.6" y="222.4">1</text>
<text x="36.6" y="226">2</text>
<text x="40.1" y="224.2">1E</text>
<text x="40.1" y="227.7">S1</text>
<text x="54.6" y="227.7">2E</text>
<text x="60.1" y="226">15</text>
<text x="125.6" y="224.2">9</text>
<text x="36.6" y="229.5">3</text>
<text x="36.6" y="233">4</text>
<text x="40.1" y="231.2">1I3</text>
<text x="54.5" y="231.2">S0</text>
<text x="60.1" y="233">13</text>
<text x="60.1" y="229.5">14</text>
<text x="36.6" y="236.5">5</text>
<text x="40.1" y="234.8">1I2</text>
<text x="40.1" y="238.3">1I1</text>
<text x="53.3" y="238.3">2I2</text>
<text x="53.3" y="234.8">2I3</text>
<text x="60.1" y="236.5">12</text>
<text x="36.6" y="240.1">6</text>
<text x="36.6" y="243.6">7</text>
<text x="40.1" y="241.8">1I0</text>
<text x="40.1" y="245.4">1Y</text>
<text x="53.3" y="245.4">2I0</text>
<text x="53.3" y="241.8">2I1</text>
<text x="60.1" y="243.6">10</text>
<text x="60.1" y="240.1">11</text>
<text x="125.6" y="243.6">12</text>
<text x="54.7" y="248.9">2Y</text>
<text x="60.1" y="247.1">9</text>
<text x="106.7" y="247.1">11</text>
<text x="125.6" y="250.6">13</text>
</g>
<g font-size="3.2" fill="#f00">
<text x="142.3" y="63.3">VCC</text>
<text x="152" y="61.9">16</text>
<text x="85.6" y="72.5">14</text>
<text x="214.3" y="151.9">14</text>
<text x="52.1" y="224.2">VCC</text>
<text x="60.1" y="222.4">16</text>
<text x="123.8" y="231.2">14</text>
<text x="125.6" y="236.5">14</text>
</g>
<g font-size="2.8" fill="#840000">
<text x="249.4" y="58.7">33</text>
<text x="249.4" y="55.2">34</text>
<text x="257.2" y="56.5">D0</text>
<text x="269.8" y="55.1" transform="rotate(-90 269.8 55.1)">26</text>
<text x="271.2" y="58.2" transform="rotate(-90 271.2 58.2)">VCC</text>
<text x="277.5" y="56.5">PA0</text>
<text x="288.6" y="58.7">3</text>
<text x="288.6" y="55.2">4</text>
<text x="249.4" y="65.8">31</text>
<text x="249.4" y="62.2">32</text>
<text x="257.2" y="63.6">D2</text>
<text x="257.2" y="60.1">D1</text>
<text x="277.5" y="63.6">PA2</text>
<text x="277.5" y="60.1">PA1</text>
<text x="288.6" y="65.8">1</text>
<text x="288.6" y="62.2">2</text>
<text x="249.4" y="69.3">30</text>
<text x="257.2" y="70.6">D4</text>
<text x="257.2" y="67.1">D3</text>
<text x="277.5" y="67.1">PA3</text>
<text x="277.5" y="70.6">PA4</text>
<text x="286.9" y="69.3">40</text>
<text x="348.5" y="70.6">VCC</text>
<text x="249.4" y="76.3">28</text>
<text x="249.4" y="72.8">29</text>
<text x="257.2" y="77.7">D6</text>
<text x="257.2" y="74.2">D5</text>
<text x="277.5" y="77.7">PA6</text>
<text x="277.5" y="74.2">PA5</text>
<text x="286.9" y="76.3">38</text>
<text x="286.9" y="72.8">39</text>
<text x="249.4" y="79.9">27</text>
<text x="257.2" y="81.2">D7</text>
<text x="277.5" y="81.2">PA7</text>
<text x="286.9" y="79.9">37</text>
<text x="277.5" y="88.3">PB0</text>
<text x="286.9" y="86.9">18</text>
<text x="249.4" y="94">9</text>
<text x="257.2" y="95.3">A0</text>
<text x="277.5" y="91.8">PB1</text>
<text x="277.5" y="95.3">PB2</text>
<text x="286.9" y="90.5">19</text>
<text x="286.9" y="94">20</text>
<text x="249.4" y="97.5">8</text>
<text x="257.2" y="98.9">A1</text>
<text x="277.5" y="98.9">PB3</text>
<text x="286.9" y="97.5">21</text>
<text x="286.9" y="101">22</text>
<text x="249.4" y="104.6">6</text>
<text x="257.2" y="105.9">CS</text>
<text x="277.5" y="102.4">PB4</text>
<text x="277.5" y="105.9">PB5</text>
<text x="286.9" y="104.6">23</text>
<text x="249.4" y="111.6">36</text>
<text x="249.4" y="108.1">5</text>
<text x="257.2" y="113">WR</text>
<text x="257.2" y="109.4">RD</text>
<text x="277.5" y="109.4">PB6</text>
<text x="277.5" y="113">PB7</text>
<text x="286.9" y="108.1">24</text>
<text x="286.9" y="111.6">25</text>
<text x="249.4" y="118.7">35</text>
<text x="286.9" y="118.7">14</text>
<text x="257.2" y="120">RESET</text>
<text x="277.5" y="120">PC0</text>
<text x="277.5" y="123.6">PC1</text>
<text x="286.9" y="122.2">15</text>
<text x="286.9" y="125.7">16</text>
<text x="277.5" y="127.1">PC2</text>
<text x="277.5" y="130.6">PC3</text>
<text x="286.9" y="129.3">17</text>
<text x="277.5" y="137.7">PC5</text>
<text x="277.5" y="134.1">PC4</text>
<text x="286.9" y="136.3">12</text>
<text x="286.9" y="132.8">13</text>
<text x="277.5" y="141.2">PC6</text>
<text x="286.9" y="143.4">10</text>
<text x="286.9" y="139.8">11</text>
<text x="269.8" y="146.9" transform="rotate(-90 269.8 146.9)">7</text>
<text x="271.2" y="145.5" transform="rotate(-90 271.2 145.5)">GND</text>
<text x="277.5" y="144.7">PC7</text>
<text x="226.5" y="221">2</text>
<text x="226.5" y="217.5">4</text>
<text x="233.2" y="218.8">PR</text>
<text x="243.4" y="217.3" transform="rotate(-90 243.4 217.3)">14</text>
<text x="244.7" y="219.4" transform="rotate(-90 244.7 219.4)">VCC</text>
<text x="252" y="218.8">Q</text>
<text x="258.7" y="217.5">5</text>
<text x="282.9" y="217.5">10</text>
<text x="282.9" y="221">12</text>
<text x="289.6" y="218.8">PR</text>
<text x="299.8" y="217.3" transform="rotate(-90 299.8 217.3)">14</text>
<text x="301.2" y="219.4" transform="rotate(-90 301.2 219.4)">VCC</text>
<text x="308.4" y="218.8">Q</text>
<text x="315.1" y="217.5">9</text>
<text x="233.2" y="222.3">D</text>
<text x="289.6" y="222.3">D</text>
<text x="226.5" y="231.6">1</text>
<text x="226.5" y="228">3</text>
<text x="233.2" y="232.9">CLR</text>
<text x="233.2" y="229.4">CLK</text>
<text x="252" y="232.9">Q</text>
<text x="258.7" y="231.6">6</text>
<text x="282.9" y="228">11</text>
<text x="282.9" y="231.6">13</text>
<text x="289.6" y="229.4">CLK</text>
<text x="289.6" y="232.9">CLR</text>
<text x="308.4" y="232.9">Q</text>
<text x="315.1" y="231.6">8</text>
<text x="243.4" y="235.1" transform="rotate(-90 243.4 235.1)">7</text>
<text x="244.7" y="234.8" transform="rotate(-90 244.7 234.8)">GND</text>
<text x="299.8" y="235.1" transform="rotate(-90 299.8 235.1)">7</text>
<text x="301.2" y="234.8" transform="rotate(-90 301.2 234.8)">GND</text>
</g>
<g font-size="2.5" fill="#8d2323">
<text x="39.2" y="33.7">A15</text>
<text x="39.2" y="37.2">A14</text>
<text x="39.2" y="40.7">A13</text>
<text x="39.2" y="44.3">A12</text>
<text x="39.2" y="47.8">A11</text>
<text x="39.2" y="51.3">A10</text>
<text x="39.2" y="54.9">A9</text>
<text x="39.2" y="58.4">A8</text>
<text x="39.2" y="61.9">A7</text>
<text x="39.2" y="65.4">A6</text>
<text x="39.2" y="69">A5</text>
<text x="39.2" y="72.5">A4</text>
<text x="39.2" y="76">A3</text>
<text x="39.2" y="79.6">A2</text>
<text x="39.2" y="83.1">A1</text>
<text x="39.2" y="86.6">A0</text>
<text x="24" y="90.1">GND</text>
<text x="24.5" y="93.7">VCC</text>
<text x="39.2" y="90.1">GND</text>
<text x="39.2" y="93.7">VCC</text>
<text x="20" y="100.7">RESET2</text>
<text x="23" y="97.2">RFSH</text>
<text x="39.2" y="97.2">M1</text>
<text x="39.2" y="100.7">RESET</text>
<text x="19.3" y="107.8">BUSACK</text>
<text x="23.3" y="104.2">CLK2</text>
<text x="39.2" y="104.2">CLK</text>
<text x="39.2" y="107.8">INT</text>
<text x="23.2" y="111.3">HALT</text>
<text x="39.2" y="111.3">MREQ</text>
<text x="20.8" y="114.8">BUSRQ</text>
<text x="22.9" y="118.4">WAIT</text>
<text x="39.2" y="114.8">WR</text>
<text x="39.2" y="118.4">RD</text>
<text x="24.7" y="121.9">NMI</text>
<text x="26.2" y="125.4">D8</text>
<text x="39.2" y="121.9">IOREQ</text>
<text x="39.2" y="125.4">D0</text>
<text x="26.2" y="128.9">D9</text>
<text x="39.2" y="128.9">D1</text>
<text x="24.6" y="132.5">D10</text>
<text x="24.6" y="136">D11</text>
<text x="39.2" y="132.5">D2</text>
<text x="39.2" y="136">D3</text>
<text x="24.6" y="139.5">D12</text>
<text x="24.6" y="143.1">D13</text>
<text x="39.2" y="139.5">D4</text>
<text x="39.2" y="143.1">D5</text>
<text x="24.6" y="146.6">D14</text>
<text x="39.2" y="146.6">D6</text>
<text x="24.6" y="150.1">D15</text>
<text x="24.9" y="153.6">TX2</text>
<text x="39.2" y="150.1">D7</text>
<text x="39.2" y="153.6">TX</text>
<text x="22.9" y="160.7">USR5</text>
<text x="24.7" y="157.2">RX2</text>
<text x="39.2" y="157.2">RX</text>
<text x="39.2" y="160.7">USR1</text>
<text x="22.9" y="164.2">USR6</text>
<text x="22.9" y="167.7">USR7</text>
<text x="39.2" y="164.2">USR2</text>
<text x="39.2" y="167.7">USR3</text>
<text x="22.9" y="171.3">USR8</text>
<text x="39.2" y="171.3">USR4</text>
</g>
<g font-size="2.5">
<text x="64.4" y="218.4">VCC</text>
<text x="141.8" y="216.6">RESET</text>
<text x="275.3" y="216.6">VCC</text>
<text x="21.5" y="225.4">A15</text>
<text x="21.6" y="229">PA6</text>
<text x="21.6" y="232.5">PA4</text>
<text x="71.3" y="229">A14</text>
<text x="71.3" y="232.5">PA7</text>
<text x="218.9" y="230.7">VCC</text>
<text x="275.3" y="230.7">VCC</text>
<text x="21.6" y="236">PA2</text>
<text x="21.6" y="239.5">PA0</text>
<text x="71.3" y="236">PA5</text>
<text x="71.3" y="239.5">PA3</text>
<text x="71.3" y="243.1">PA1</text>
<text x="140.1" y="250.1">PPI_CS</text>
<text x="85.4" y="258.9">SLT_HIGH</text>
<text x="85.4" y="264.2">SLT_LOW</text>
</g>
<text font-size="1.8" x="142.7" y="156.4">VCC</text>
<text font-size="1.8" fill="#000080" x="244" y="189.9">D1</text>
</svg>
